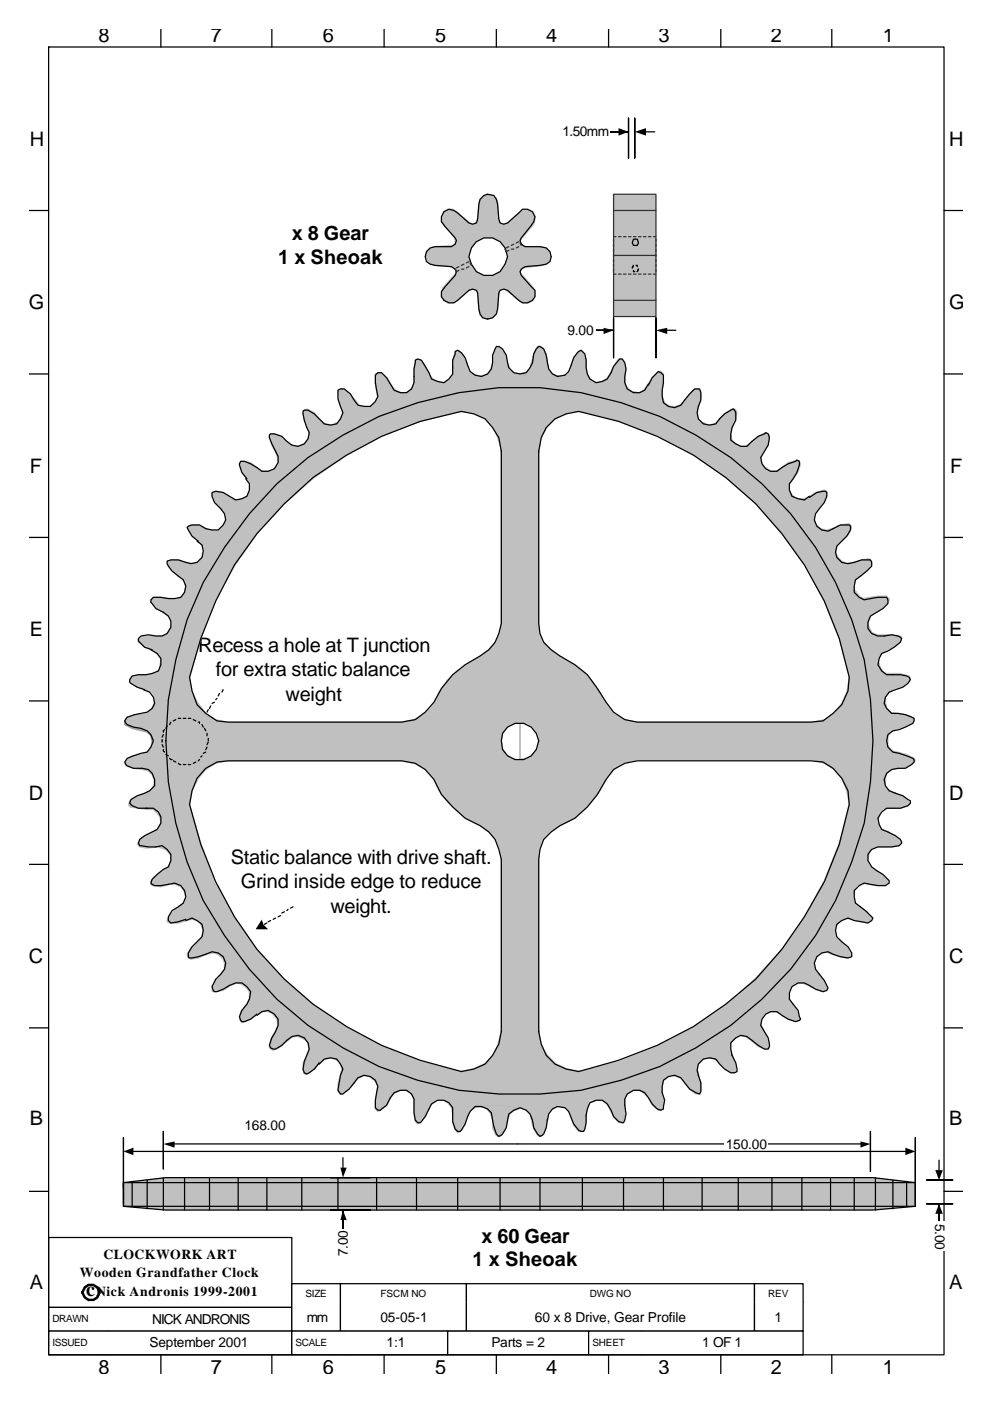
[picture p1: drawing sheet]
<svg xmlns="http://www.w3.org/2000/svg" width="210mm" height="297mm" viewBox="0 0 210 297" stroke-linecap="round" stroke-linejoin="round" font-family="sans-serif">
<g fill="#c0c0c0" stroke="#c0c0c0" stroke-width=".26">
<path d="M94.2 44.9l.8-.5h1l4 3.1h.8l2.7 6.9-6.9-2.6v-.8l-.3-.8-2.6-3.2v-1.1z" fill-rule="evenodd"/>
<path d="M90.5 53.4l.8-.8 .8-.3 3.9-.3 .6-.2 .2-.6 6.7 3.2-6.7 2.9-.5-.5-.8-.3-3.2-.2-1-.3-.5-.5-.3-1.1z" fill-rule="evenodd"/>
<path d="M96.6 57.1l6.9-2.7-2.7 6.9h-.8l-.5 .3-2.4 2.1a2.08 2.08 0 0 1-2.8 .1 2.08 2.08 0 0 1-.4-2.8l2.7-2.9 .2-.5z" fill-rule="evenodd"/>
<path d="M103.5 54.4l3.1 6.9-.5 .3-.3 .8-.2 3.1a1.99 1.99 0 0 1-1.9 2.1 1.99 1.99 0 0 1-2.1-1.8l-.3-4-.2-.5h-.6z" fill-rule="evenodd"/>
<path d="M103.5 54.4l7.1 2.7-.3 .8 2.7 2.9a2.08 2.08 0 0 1 .1 2.8 2.08 2.08 0 0 1-2.8 .3l-3.1-2.6-.6-.3-.2 .3z" fill-rule="evenodd"/>
<path d="M103.5 54.4l6.8-3.2 .6 .8 .8 .3h3.1l1.1 .3 .5 .8 .3 1v.8l-.8 .8-.8 .3-4.5 .5-.3 .5z" fill-rule="evenodd"/>
<path d="M106.4 47.5l1.3-.2 2.4-2.1a2.03 2.03 0 0 1 2.2-.4 2.03 2.03 0 0 1 1.2 1.9l-.3 .8-2.6 3.2-.3 .5 .3 .6-7.1 2.6z" fill-rule="evenodd"/>
<path d="M101.9 42.2a1.98 1.98 0 0 1 2-1 1.98 1.98 0 0 1 1.7 1.6l.2 3.9 .3 .6 .5 .2-3.1 6.9-3-6.9 .8-1 .3-3.5z" fill-rule="evenodd"/>
</g>
<path d="M101.1 51.2a4.1 4.1 0 0 1 4.3-.5 4.1 4.1 0 0 1 2.3 3.7l-.5 1.6a3.8 3.8 0 0 1-3.6 2.5 3.8 3.8 0 0 1-3.6-2.5l-.5-1.6 .5-1.8z" fill-rule="evenodd" fill="#fff" stroke="#000" stroke-width=".26"/>
<path d="M94.2 44.9l1-.5 1.1 .2 3.2 2.7 .8 .2 .8-.2 .2-.8 .3-3.2 .3-1.1 .8-.7 .8-.3 1.3 .3 .5 .7 .3 1.1 .2 3.2 .3 .8 .8 .2 .8-.2 3.2-2.9h1l1.1 .5 .5 1-.3 1.1-2.6 3.4-.3 .6 .3 .8 .8 .5h3.2l1.3 .3 .8 .8 .2 1-.2 1.1-.8 .5-1.3 .3-3.2 .2-.8 .6-.3 .5 .3 .8 2.9 3.2v1.3a2.14 2.14 0 0 1-3.4 .8l-2.4-2.1-.8-.3-.8 .3-.3 .5-.2 3.4a1.99 1.99 0 0 1-2 2.1 1.99 1.99 0 0 1-2-2.1l-.3-3.4-.2-.5-.8-.3-.8 .3-2.4 2.1a2.05 2.05 0 0 1-2.4 .3 2.05 2.05 0 0 1-1-2.2l2.9-3.4 .2-.8-.2-.5-.8-.6-3.5-.2-1-.3-.8-.5a2.12 2.12 0 0 1 1.8-3.2h3.5l.8-.5 .2-.8-.2-.6-2.9-3.4v-1.1z" fill="none" stroke="#000" stroke-width=".26"/>
<g fill="none" stroke="#333" stroke-width=".26">
<path d="M96.6 57.1l.2 .5 .6-.3M97.4 56.5l-.6 .3M97.9 57.1h.5M98.4 56l-.5 .3M99.5 56.5l-.5 .3M99.5 55.5l-.5 .2M99.7 55.7l.3 .6M107.2 52.8l.2 .6 .5-.3M107.9 52.3l-.5 .3M108.5 52.8h.5M109 51.8l-.5 .2M110.1 52.3l-.6 .3"/>
<path d="M110.1 51.2l-.6 .3M110.3 51.5l.3 .5"/>
</g>
<path d="M10.3 262.4h51.6v14.8h-51.6z" fill-rule="evenodd" fill="#fff" stroke="#000" stroke-width=".26"/>
<path d="M61.9 272.2h10.3v3.9h-10.3z" fill-rule="evenodd" fill="#fff"/>
<path d="M61.9 276.1v-3.9h10.3v3.9" fill="none" stroke="#000" stroke-width=".26"/>
<path d="M72.2 272.2h26.8v3.9h-26.8z" fill-rule="evenodd" fill="#fff"/>
<path d="M72.2 276.1v-3.9h26.8v3.9" fill="none" stroke="#000" stroke-width=".26"/>
<path d="M99 272.2h61.1v3.9h-61.1z" fill-rule="evenodd" fill="#fff"/>
<path d="M99 276.1v-3.9h61.1v3.9" fill="none" stroke="#000" stroke-width=".26"/>
<path d="M160.1 272.2h10.3v3.9h-10.3z" fill-rule="evenodd" fill="#fff"/>
<path d="M160.1 276.1v-3.9h10.3v3.9" fill="none" stroke="#000" stroke-width=".26"/>
<path d="M10.3 277.2h13.5v5h-13.5z" fill-rule="evenodd" fill="#fff"/>
<path d="M23.8 277.2h-13.5v5h13.5" fill="none" stroke="#000" stroke-width=".26"/>
<path d="M23.8 277.2h38.1v5h-38.1z" fill-rule="evenodd" fill="#fff"/>
<path d="M23.8 277.2h38.1v5h-38.1" fill="none" stroke="#000" stroke-width=".26"/>
<path d="M61.9 276.1h10.3v6.1h-10.3z" fill-rule="evenodd" fill="#fff"/>
<path d="M61.9 276.1v6.1h10.3v-6.1" fill="none" stroke="#000" stroke-width=".26"/>
<path d="M72.2 276.1h26.8v6.1h-26.8z" fill-rule="evenodd" fill="#fff"/>
<path d="M72.2 276.1v6.1h26.8v-6.1" fill="none" stroke="#000" stroke-width=".26"/>
<path d="M99 276.1h61.1v6.1h-61.1z" fill-rule="evenodd" fill="#fff"/>
<path d="M99 276.1v6.1h61.1v-6.1" fill="none" stroke="#000" stroke-width=".26"/>
<path d="M160.1 276.1h10.3v6.1h-10.3z" fill-rule="evenodd" fill="#fff"/>
<path d="M160.1 276.1v6.1h10.3v-6.1" fill="none" stroke="#000" stroke-width=".26"/>
<path d="M10.3 282.2h12.5v5h-12.5z" fill-rule="evenodd" fill="#fff"/>
<path d="M22.8 282.2h-12.5v5h12.5" fill="none" stroke="#000" stroke-width=".26"/>
<path d="M22.8 282.2h39.1v5h-39.1z" fill-rule="evenodd" fill="#fff"/>
<path d="M22.8 282.2h39.1v5h-39.1" fill="none" stroke="#000" stroke-width=".26"/>
<path d="M61.9 282.2h11.4v5h-11.4z" fill-rule="evenodd" fill="#fff"/>
<path d="M73.3 282.2h-11.4v5h11.4" fill="none" stroke="#000" stroke-width=".26"/>
<path d="M73.3 282.2h21.7v5h-21.7z" fill-rule="evenodd" fill="#fff"/>
<path d="M73.3 282.2h21.7v5h-21.7" fill="none" stroke="#000" stroke-width=".26"/>
<path d="M95 282.2h29.9v5h-29.9z" fill-rule="evenodd" fill="#fff" stroke="#000" stroke-width=".26"/>
<path d="M124.9 282.2h11.4v5h-11.4z" fill-rule="evenodd" fill="#fff"/>
<path d="M136.3 282.2h-11.4v5h11.4" fill="none" stroke="#000" stroke-width=".26"/>
<path d="M136.3 282.2h34.1v5h-34.1z" fill-rule="evenodd" fill="#fff"/>
<path d="M136.3 282.2h34.1v5h-34.1" fill="none" stroke="#000" stroke-width=".26"/>
<path d="M200.3 252.6h4z" fill="#fff"/>
<g fill="none" stroke="#000" stroke-width=".26">
<path d="M10.3 10h190v277.2h-190zM34.1 6.2v3.8M57.7 6.2v3.8M81.5 6.2v3.8M105.3 6.2v3.8M129.1 6.2v3.8M152.9 6.2v3.8M176.5 6.2v3.8M6.3 44.6h4M200.3 44.6h4M6.3 79.3h4M200.3 79.3h4"/>
<path d="M6.3 113.9h4M200.3 113.9h4M6.3 148.6h4M200.3 148.6h4M6.3 183.3h4M200.3 183.3h4M6.3 217.9h4M200.3 217.9h4M6.3 252.6h4M200.3 252.6h4M34.1 287.2v4.1M57.7 287.2v4.1"/>
<path d="M81.5 287.2v4.1M105.3 287.2v4.1M129.1 287.2v4.1M152.9 287.2v4.1M176.5 287.2v4.1"/>
</g>
<path d="M130.2 41.2h9v25.9h-9z" fill-rule="evenodd" fill="#c0c0c0" stroke="#333" stroke-width=".26"/>
<g fill="none" stroke="#333" stroke-width=".26">
<path d="M130.2 44.6h9M130.2 54.2h9M130.2 58.1h.5M130.2 50.2h.5M130.2 50.7v.5M130.2 51.8v.5M130.2 52.8v.6M130.2 53.9v.5M130.2 54.9v.6M130.2 56v.5M130.2 57.1v.5M131.2 58.1h.6"/>
<path d="M131.2 50.2h.6M132.3 58.1h.5M132.3 50.2h.5M133.3 58.1h.6M133.3 50.2h.6M134.4 58.1h.5M134.4 50.2h.5M135.5 58.1h.5M135.5 50.2h.5M136.5 58.1h.6M136.5 50.2h.6M137.6 58.1h.5"/>
<path d="M137.6 50.2h.5M138.6 58.1h.6M138.6 50.2h.6M139.2 50.7v.5M139.2 51.8v.5M139.2 52.8v.6M139.2 53.9v.5M139.2 54.9v.6M139.2 56v.5M139.2 57.1v.5M130.2 63.7h9"/>
</g>
<path d="M134.4 50.7h.8l.3 .8-.3 .5h-.8l-.3-.5z" fill-rule="evenodd" fill="#c0c0c0" stroke="#000" stroke-width=".26"/>
<path d="M134.4 56.3l-.3 .5M134.4 57.3v.3h.3M134.9 56.3h.3v.2M135.5 57.1l-.3 .5" fill="none" stroke="#000" stroke-width=".26"/>
<path d="M133.3 25v8.5zM134.7 25v8.5zM124.1 28h9.2z" fill-rule="evenodd" fill="#fff"/>
<path d="M129.1 28h2.1M133.3 25v8.5v-8.5M133.3 28h-9.2h9.2M134.7 25v8.5v-8.5M136.8 28h2.1" fill="none" stroke="#000" stroke-width=".26"/>
<path d="M131.2 27.2l2.1 .8-2.1 .8zM134.7 28l2.4-.8v1.6z" fill="#000"/>
<g fill="#fff">
<path d="M118.8 25.8h10.6v4h-10.6z" fill-rule="evenodd"/>
<path d="M130.2 67.4v8.4zM139.2 67.4v8.4zM123.3 70h6.9z" fill-rule="evenodd"/>
</g>
<path d="M125.9 70h2.4M130.2 67.4v8.4v-8.4M130.2 70h-6.9h6.9M139.2 67.4v8.4v-8.4M141.3 70h2.1" fill="none" stroke="#000" stroke-width=".26"/>
<path d="M128.1 69.5l2.1 .5-2.1 .8zM139.2 70l2.4-.5v1.3z" fill="#000"/>
<path d="M120.1 67.9h6.4v4.2h-6.4z" fill-rule="evenodd" fill="#fff"/>
<g fill="none" stroke="#000" stroke-width=".26">
<path d="M40.2 155.5v.3M41 154.7l-.3 .5M41.5 153.9l-.2 .5M42.3 153.1l-.5 .3M42.9 152.3l-.3 .3M43.4 151.3l-.3 .5M44.2 150.5l-.3 .5M44.7 149.7l-.3 .5M45.5 148.9l-.5 .2M46 148.1l-.2 .2M46.6 147l-.3 .5M47.4 146.2l-.3 .6"/>
<path d="M56.6 195.7l-.5 .3M57.4 195.2l-.5 .2M58.5 194.6l-.6 .3M59.5 194.1l-.5 .3M60.3 193.3l-.5 .3M61.1 192.8l-.2 .3M62.2 192.3l-.6 .2"/>
</g>
<g fill="#000">
<path d="M39.7 154.7l.5 .8 1.3 .5-2.3 1.1z" fill-rule="evenodd"/>
<path d="M55.6 194.9l.2 1.1 1.1 1h-2.7z" fill-rule="evenodd"/>
</g>
<path d="M34.7 239.9v7.9zM184.7 239.9v8.5z" fill-rule="evenodd" fill="#fff"/>
<path d="M34.7 239.9v7.9v-7.9M184.7 239.9v8.5v-8.5M36.8 242.5h146" fill="none" stroke="#000" stroke-width=".26"/>
<path d="M34.7 242.5l2.3-.5v1.3zM182.6 242l2.1 .5-2.1 .8z" fill="#000"/>
<g fill="#fff">
<path d="M153.7 240.7h9.3v4h-9.3z" fill-rule="evenodd"/>
<path d="M26.2 241.2v10.6zM194.2 241.2v10.6z" fill-rule="evenodd"/>
</g>
<path d="M26.2 241.2v10.6v-10.6M28.3 244.1h164.1M194.2 241.2v10.6v-10.6" fill="none" stroke="#000" stroke-width=".26"/>
<path d="M26.2 244.1l2.1-.8v1.6zM192.1 243.3l2.1 .8-2.1 .8z" fill="#000"/>
<path d="M51.6 236.7h9.3v4h-9.3z" fill-rule="evenodd" fill="#fff"/>
<g fill="#c0c0c0" stroke="#c0c0c0" stroke-width=".26">
<path d="M110.3 157.1v3.9l13 11.2-2.4 1.8-2.6 1.3-1.9 1.4-1.3 1.5-.8 1.9v38.6a8.9 8.9 0 0 0 9 8.5 76.1 76.1 0 0 0 30.7-14l6.3-5.9a70.7 70.7 0 0 0 19.9-36.7l-.5-2.9a8.5 8.5 0 0 0-7.5-6.7h-37l-2.6 .6-2.2 1.3-1.5 1.8-1.6 3-1.9 2.3-2.1 2.2-13-11.2a4.1 4.1 0 0 0 4-3.9h74.1l-.5 8.7-1.6 8.5-2.4 8.4a83 83 0 0 1-18.5 29.4l-6.7 5.6-6.8 5.3-7.7 4.2-8.2 3.2-8.5 2.3-8.4 1.6-8.8 .6z" fill-rule="evenodd"/>
<path d="M32.3 157.1h74.1l.2 1.6 .8 1.3 1.3 .8 1.6 .5-12.9 10.9-2.4-2.2-1.9-2.3a8.3 8.3 0 0 0-7.9-6.4h-37a8.6 8.6 0 0 0-7.5 6.4l-.5 2.9 2.4 8.2 2.9 7.9a73 73 0 0 0 51.9 40.5l2.9-.5 2.4-1.1 1.8-1.6 1.1-2.4 .8-2.9v-36.5a7.9 7.9 0 0 0-4-6.9l-2.7-1.3-2.3-1.8 12.9-11.2v-3.9v77.8a77.9 77.9 0 0 1-66.1-36.6l-4.2-7.4-3.2-8.2-2.7-8.2-1.3-8.7z" fill-rule="evenodd"/>
<path d="M55 102.3a83 83 0 0 1 29.4-18.5l8.5-2.4 8.7-1.6 8.7-.5v77.8v-4l-12.9-10.8 2.3-1.9 2.7-1.6a7.9 7.9 0 0 0 4-6.6v-36.8l-.8-2.6a7.5 7.5 0 0 0-8.2-5.6l-8.2 2.1-8 3a75.2 75.2 0 0 0-35.7 35.1l-2.9 8-2.4 8.2 .5 3.2 1.4 2.3 1.6 2.2 2.1 1.3 2.4 .5h37a8.3 8.3 0 0 0 7.9-6.3l1.9-2.7 2.4-2.1 12.9 11.1a4.1 4.1 0 0 0-3.9 4h-74.1l.5-8.8 1.3-8.4 2.7-8.5 3.2-7.9 4.2-7.7 5-6.9z" fill-rule="evenodd"/>
<path d="M110.3 79.3a78.8 78.8 0 0 1 65.9 36.5l4.2 7.7 3.5 7.9 2.4 8.5 1.6 8.4 .5 8.8h-74.1a4.1 4.1 0 0 0-4-4l13-11.1 2.1 2.1 1.9 2.7 1.6 2.9 1.5 1.8 2.2 1.1 2.6 .5h37l2.7-.5 2.1-1.3 1.6-2.2 1.1-2.3 .5-3.2a69.3 69.3 0 0 0-14.3-30.4 70.5 70.5 0 0 0-42.6-26 8 8 0 0 0-8.5 5.6l-.5 2.6v38.7l.8 1.8 1.3 1.6 6.9 4.5-13 11.1v4z" fill-rule="evenodd"/>
<path d="M78.3 228.2l2.7 .8 5.3 2.2h-1.4l-1 .5-.8 .8-1.1 1.8-1.8 1.4-.6-.6v-1.6l.6-3.4-.8-1.1z" fill-rule="evenodd"/>
<path d="M86 231.2l6.9 1.5 1 .6h-1.3l-.8 .5-.8 1.1-.8 1.8-1 1.3-.6 .3-.5-.5-.3-1.6v-3.2l-.8-1.3z" fill-rule="evenodd"/>
<path d="M93.9 233.3l5.1 .5 3.1 .8-1.3 .3-1.1 .5-.5 1-.5 1.9-1.1 1.6-.5 .3-.5-.6-.6-1.6v-1.8l-.2-1.3-.8-1.1z" fill-rule="evenodd"/>
</g>
<path d="M101.9 234.6h5l3.2 .5-1.1 .3-.8 .5-1 3.2-.8 1.6-.6 .2-.5-.2-.8-1.6v-1.9l-.5-1.3-.8-1z" fill-rule="evenodd" fill="#c0c0c0" stroke="#969696" stroke-width=".26"/>
<g fill="#c0c0c0" stroke="#c0c0c0" stroke-width=".26">
<path d="M52.1 209.2l2.1 1.8 4 4-1.3-.5h-1.1l-2.6 1.6-1.9 .8-.5-.8 .3-1.6 1.3-1.6 .5-1.3v-1.3z" fill-rule="evenodd"/>
<path d="M57.9 215a42.4 42.4 0 0 1 6.7 5.3l-1.4-.5h-1l-2.7 2.1-1.6 .8-.5-.3-.3-.5 .3-1.6 1.6-2.9-.3-1.3z" fill-rule="evenodd"/>
<path d="M64.3 220l2.4 1.4 4.5 3.1-1.1-.2-1 .2-1.1 .8-1.3 1.4-1.6 1h-.5l-.3-.8v-1.6l1.3-2.9-.2-1.3z" fill-rule="evenodd"/>
<path d="M71.2 224.5l6.1 3 1.3 .7-1.3-.2-1.1 .5-2.1 2.4-1.3 1.1h-.6l-.5-.6v-1.6l.8-3.1-.3-1.4z" fill-rule="evenodd"/>
<path d="M36.2 181.2l3 7.9-.8-1.1-1.1-.5h-1.3l-1.9 .5-1.8-.2-.3-.3v-.8l1.1-1.1 2.6-1.8 .5-1.3z" fill-rule="evenodd"/>
<path d="M39.2 188.8l1 2.4 1.3 2.1 1.4 2.9-1.1-1-1.1-.3-2.9 .8h-1.8l-.5-.3v-.5l1-1.3 1.3-1.3 1.1-.8 .5-1.4z" fill-rule="evenodd"/>
<path d="M42.6 196l4 5.8 .5 1.3-.8-.8-1.1-.2-1.3 .2-1.8 .8-1.6 .3-.5-.3-.3-.8 .8-1.3 1.6-1.3 .8-1.1 .2-1.3z" fill-rule="evenodd"/>
<path d="M47.1 202.8a41 41 0 0 1 5.3 6.7l-1.1-.8-1-.3-1.4 .5-1.5 1.1-2.4 .3v-.8l.5-1.4 2.1-2.6v-1.3z" fill-rule="evenodd"/>
</g>
<path d="M26.7 152.3l1.3-.5 3.5-.5 .8-1.1 .5-1.1-.3 6.9-.2 1.3-.3-1.3-.8-.8-3.2-.8-1.5-.8z" fill-rule="evenodd" fill="#c0c0c0" stroke="#969696" stroke-width=".26"/>
<g fill="#c0c0c0" stroke="#c0c0c0" stroke-width=".26">
<path d="M26.7 161.3l1.3-1.1 1.9-.2 1.3-.5 .8-1.1 .3-1.3 .5 5v3.4l-.5-1.3-.8-.8-3.2-.5-1.6-.5-.2-.6z" fill-rule="evenodd"/>
<path d="M27.5 169.8l1.3-.8 3.2-1.3 .5-1.1 .3-1.3 1.3 8.2-1.6-1.9h-1.3l-3.7-.5-.2-.5z" fill-rule="evenodd"/>
<path d="M34.1 173.2l.8 2.7 1.3 5.5a4.1 4.1 0 0 0-5-1.6l-1.6-.2-.5-.6 .3-.5 1-1.1 1.9-.7 1-.8 .8-1.4z" fill-rule="evenodd"/>
<path d="M32 127.2l.5-.6h1.6l3.2 .6 1.3-.8 .8-1.1-.8 2.7-1 2.1-.6 1.8-.8 1.4 .3-1.4-.5-1-2.7-1.9-1.3-1.3z" fill-rule="evenodd"/>
<path d="M29.4 135.6l.5-.5 1.6-.3h3.2l1-.7 .8-1.1-.5 2.6-.8 2.2-.5 2.1-.6 1v-1l-.5-1.1-1.1-.8-1.5-.8-1.6-1z" fill-rule="evenodd"/>
<path d="M28 143.6l1.4-.5h2.1l1.3-.3 1.1-.8 .5-1.1-.3 2.7-1 5.5-.3-1.3-.5-1-3.2-1.1-1.3-1.1-.3-.5z" fill-rule="evenodd"/>
<path d="M27 152.3l1.6-.8h1.8l1.3-.5 1.1-.8 .3-1.3v5l-.6 3.2-.2-1.1-.8-.8-1.1-.5-1.8-.5-1.6-.8-.3-.6z" fill-rule="evenodd"/>
<path d="M50.8 98.3l.8-.5 1.6 .3 1.6 1.3 1 .5h1.6l1.1-.8-3.5 3.7-2.6 2.4 .8-1.3v-1.1l-.5-1-1.4-1.6z" fill-rule="evenodd"/>
<path d="M45.2 104.4l.6-.2 1.6 .2 1.5 1.1 1.4 .5 1.3-.3 1.1-.7-3.2 3.9-1.1 1.6-1 1.1 .5-1.4v-1l-2.1-2.7-.8-1.5z" fill-rule="evenodd"/>
<path d="M40 111.6l.5-.3h1.6l3.1 1.3 1.4-.2 1-1.1-1.3 2.4-2.4 3.4-1 1.1 .5-1.1-.3-1-.8-1.1-1.3-1.3-1-1.6z" fill-rule="evenodd"/>
<path d="M35.7 119.2l.5-.5h1.6l3.2 .8 1.3-.3 .8-1a33.2 33.2 0 0 1-3.9 7.4l.2-1.3-.2-1.1-2.4-2.1-1.1-1.3z" fill-rule="evenodd"/>
<path d="M79.6 79.3l.6-.3h.5l1.3 1.1 1.9 2.6 1.3 .6h1.1l-2.4 .7-2.1 1.1-3.2 1.1 1-.8 .6-1.1-.6-3.2z" fill-rule="evenodd"/>
<path d="M71.7 83l.5-.5h.6l2.6 2.3 .8 1.1 1.3 .5 1.3-.2-2.3 1-2.2 1.3-2.9 1.4 .8-1.1 .6-1-.8-3z" fill-rule="evenodd"/>
<path d="M64.6 87l.5-.3 1.6 .8 1.3 1.6 1.1 .8 1.3 .2 1-.5a30.9 30.9 0 0 1-6.8 4.5l.8-.8 .2-1-.2-1.4-.8-1.8-.3-1.6z" fill-rule="evenodd"/>
<path d="M57.4 92h.8l1.3 .5 2.7 2.1h1.3l1.3-.5a41 41 0 0 1-6.6 5.3l.8-1.1v-1l-1.3-2.9-.6-1.9z" fill-rule="evenodd"/>
</g>
<path d="M114 73.5h.6l.5 .2 .8 1.4 .5 3.4 .8 .8 1.3 .5-6.8-.2-1.4-.3 1.1-.3 1-.8 .8-3.1z" fill-rule="evenodd" fill="#c0c0c0" stroke="#969696" stroke-width=".26"/>
<g fill="#c0c0c0" stroke="#c0c0c0" stroke-width=".26">
<path d="M105.3 73.7l.5-.2 .6 .2 .8 1.4 1 3.1 .8 .8 1.3 .3-5 .5h-3.2l1.4-.5 .5-.8 .5-1.3 .3-1.9z" fill-rule="evenodd"/>
<path d="M96.6 74.5l.5-.2 .5 .2 1.1 1.3 1 3.2 1.4 .6 1.3 .2-8.2 1.3 1-.5 .8-1v-3.2z" fill-rule="evenodd"/>
<path d="M88.4 76.1l.8 .3 1 1 .8 1.9 .8 1 1.1 .8h1.3l-2.4 .8-5.5 1.4 1-.8 .5-1.1v-3.2l.3-1.6z" fill-rule="evenodd"/>
<path d="M134.4 83l1.1 .3 1-.6 1.9-2.6 1.3-1.3h.5l.6 .5-.3 4.7 .5 1.4 1.1 .8-2.4-.8-2.4-1.1-1.8-.5z" fill-rule="evenodd"/>
<path d="M131.2 76.1h.6l.5 .5 .5 1.6-.2 1.9v1.3l.7 1.1 1.1 .8-2.6-.6-2.2-.8-3.1-.8 1.3-.2 .8-.6 .8-1 .8-1.6z" fill-rule="evenodd"/>
<path d="M122.8 74.5l.5-.2 .5 .5 .6 1.3v2.1l.2 1.4 .8 1 1.1 .5-2.4-.2-5.8-1.1 1.3-.2 1-.6 1.1-3.2z" fill-rule="evenodd"/>
<path d="M114 73.7l.6-.2 .5 .2 .8 1.6 .5 3.2 .8 1.1 1.3 .2h-5l-3.2-.5 1.1-.3 1-.8 .8-2.9z" fill-rule="evenodd"/>
<path d="M162.5 99.1l1 .8h1.1l1-.5 1.6-1.3 1.9-.6 .5 .3 .3 .5-.6 1.6-1.8 2.7v1.6l.8 1a28.6 28.6 0 0 1-5.8-6.1z" fill-rule="evenodd"/>
<path d="M156.1 94.1l1.1 .5h1l2.7-2.1 1.6-.8 .5 .3 .2 .5-.2 1.6-1.1 1.6-.5 1.3 .3 1.3 .8 1.1-5.6-4.2z" fill-rule="evenodd"/>
<path d="M149.2 89.6l1.1 .5 1.3-.2 2.1-2.1 1.6-1.1h.5l.6 .5-.3 1.6-.8 1.9-.3 1.3 .3 1.3 .8 1.1-5.8-3.7z" fill-rule="evenodd"/>
<path d="M141.8 86.2h1.3l1.1-.3 2.1-2.4 1.3-1h.6l.5 .5v1.6l-.8 3.2 .3 1.3 1 .8-4.5-2.1-1.6-1.1z" fill-rule="evenodd"/>
<path d="M181.5 125.3l.8 1.1 .8 .5 3.2-.5h1.8l.5 .5v.5l-1.3 1.4-2.6 1.8-.6 1.3 .3 1.4-2.6-6.7z" fill-rule="evenodd"/>
<path d="M177.8 118.2l.8 .8 1.1 .5 4.7-1.1 .5 .6v.5l-.8 1.3-2.6 2.1-.5 1.4 .5 1.3-3.4-6.4z" fill-rule="evenodd"/>
<path d="M173.3 111.3l.8 .8 1.3 .3 1.1-.3 1.8-.8 1.9-.3 .2 .3 .3 .5-.8 1.6-1.6 1.3-.8 1.1-.2 1.3 .5 1.1a30.9 30.9 0 0 1-4.5-6.9z" fill-rule="evenodd"/>
<path d="M168 105l1.1 .7h1.3l1-.2 1.6-1.1 1.9-.5 .5 .3v.8l-.5 1.3-2.1 2.6v1.3l.5 1.4-1.9-2.2z" fill-rule="evenodd"/>
<path d="M188.1 157.1l.3 1 .8 1.1 3.2 .8 1.5 .8 .3 .5-.5 .5-1.3 .8-3.2 .6-1.1 .8-.5 1.3 .3-2.7v-4.2z" fill-rule="evenodd"/>
<path d="M187.9 148.9l.2 1.3 .8 .8 3.2 .5 1.6 .5 .2 .6-.2 .5-1.3 .8-3.2 1.1-.8 1-.3 1.1-.5-5.1v-1.8z" fill-rule="evenodd"/>
<path d="M186.5 140.9l.6 1.1 .8 .8h3.1l1.9 .5 .2 .5-.2 .6-1.3 1a4.1 4.1 0 0 0-4 3.7l-.5-2.6-.6-4.2z" fill-rule="evenodd"/>
<path d="M184.4 133l.5 1.1 1.1 .5h3.2l1.8 .2 .3 .3-.3 .8-1 1.1-1.9 .8-1 .8-.8 1 .2 1.3-2.1-6.6z" fill-rule="evenodd"/>
<path d="M184.1 181.2l-.2 1.3 .5 1 2.7 1.9 1.3 1.3v.5l-.5 .3-1.6 .3-3.2-.6-1.3 .6-.8 1z" fill-rule="evenodd"/>
<path d="M186.3 173.2v1.3l.5 1.1 2.9 1.6 1.3 1v.6l-.2 .5-1.6 .3h-3.5l-1 .5-.8 1.3 1.8-6.9z" fill-rule="evenodd"/>
<path d="M187.6 165.3v1.3l.8 .8 2.9 1.3 1.3 1.1 .3 .5-.3 .5-1.6 .6h-3.4l-1.1 .8-.5 1.3 .5-2.7 .6-4.2z" fill-rule="evenodd"/>
<path d="M161.9 215l3.7-3.4 1.4-1.6 1-.8-.8 1.1v1.3l1.9 2.6 .5 1.6v.5l-.8 .3-1.6-.5-2.6-1.6h-1.4z" fill-rule="evenodd"/>
<path d="M173 202.8l-.5 1.4 .3 1 .5 1.1 1.3 1.3 .8 2.1-.8 .6-1.6-.6-2.9-1.3h-1.3l-1.1 .8z" fill-rule="evenodd"/>
<path d="M177.5 196l-.5 1.3 .3 1 .8 1.1 1.6 1.3 .7 1.6v.5l-.5 .3-1.6-.3-3.1-1-1.4 .3-.8 1a53.5 53.5 0 0 1 4.5-7.1z" fill-rule="evenodd"/>
<path d="M181.2 188.8l-.2 1.3 .2 1.1 .8 .8 1.6 1.1 1.3 1.5-.2 .6-.3 .2h-1.8l-3.2-.8-1.1 .6-1 1a33.2 33.2 0 0 1 3.9-7.4z" fill-rule="evenodd"/>
<path d="M134.1 231.2l2.4-1.1 5.3-1.9-1 .8-.3 1.1 .3 5-.6 .3h-.5l-1.3-1.1a3.9 3.9 0 0 0-4.3-3.1z" fill-rule="evenodd"/>
<path d="M141.6 228.2a46.3 46.3 0 0 1 7.6-3.7l-1 .8-.3 1.1 .8 3.2v1.8l-.3 .6h-.8l-1.3-1.1-1-1.6-1.1-.8-1.3-.5z" fill-rule="evenodd"/>
<path d="M149 224.5l6.8-4.5-.8 1.1-.2 1.1 1 2.9 .3 1.8-.3 .6h-.5l-1.3-.8-1.3-1.4-1.1-.8-1.3-.2z" fill-rule="evenodd"/>
<path d="M155.8 220l3.7-3.1 2.7-1.9-.8 1.1v1l1.3 2.9 .5 1.6-.2 .6-.5 .2-1.6-.5-2.7-2.1-1.3-.3z" fill-rule="evenodd"/>
<path d="M101.9 234.6h5l3.2 .5-1.1 .3-.8 .8-.5 1-.5 1.9-.8 1.6-.6 .2-.5-.2-.8-1.6v-1.9l-.5-1.3-.8-1z" fill-rule="evenodd"/>
<path d="M110.1 234.9l8.2-.3-1.1 .5-.8 .8-.5 3.2-.8 1.6-.5 .2-.6-.2-.8-1.3-.8-3.2-1-1.1z" fill-rule="evenodd"/>
<path d="M118.3 234.6l4.7-1.1h2.1l1.4-.2-1.4 .5-.5 1.1-.2 1v2.1l-.6 1.6-.5 .3h-.5l-1.1-1.3-1.1-3.2-1-.8z" fill-rule="evenodd"/>
<path d="M126.2 233.3l2.4-.8 5.5-1.3-1 .8-.5 .7v3.2l-.3 1.9-.3 .2h-.8l-1-1.3-1.6-2.9-1.1-.5z" fill-rule="evenodd"/>
</g>
<g fill="none" stroke="#000" stroke-width=".26">
<path d="M117.7 88.8l2.4-1 2.7-.6a72 72 0 0 1 55.3 48.2l2.1 8.2-.3 2.9-1.3 2.9-1.9 1.9-2.1 1.5-2.6 .3h-36.8l-2.6-.5-2.4-1.6-5.6-7.9-2.6-2.2-3.2-1.8-1.9-1.3-1.5-1.6-.8-1.9-.3-2.1v-36.5l.5-2.9 1.1-2.1zM137.6 81.4a2.62 2.62 0 0 1-4.5 1.1l-.5-1.4v-1.3l.2-1.6-.2-1.3-.6-.8h-.5l-1.3 1.6-.6 1.3-.7 1.3-1.1 .6-1.3 .2-1.4-.8-.5-1-.5-4.2-.8-.8a3.8 3.8 0 0 0-2.1 3.1l-.6 1.4-.7 .8-1.6 .2-1.1-.5-.8-1.1-.5-2.9-.5-1.3-.8-.5h-.3l-.5 .5-.6 1.1-.2 1.8-.6 1.1-.7 1a2.65 2.65 0 0 1-4-2.1l-.3-1.6-.8-1.3-.8-.5h-.5l-.8 1.8v1.6a2.66 2.66 0 0 1-2.4 2.9 2.66 2.66 0 0 1-2.9-2.4l-.5-1.6-.8-1-.8-.5-.5 .2v.6l-.6 1.3v2.9l-.8 1-1 .8-1.3-.2-1.4-.6-.5-1.3-1.6-2.6-.8-.3-.5 .3a16.9 16.9 0 0 0-.3 4.7l-.5 1.4-1 .8h-1.4l-1.3-.6-1.6-2.6-1-1.1h-.8l-.6 .6v1.5l.6 2.9-.6 1.1-1 1.1h-1.3l-1.4-.3-1.6-2.4-1.3-1h-.8l-.5 .2v1.9l1.1 2.9-.6 1.3-.8 1.1-1.3 .2-1.3-.2-2.1-2.1-1.3-.8h-.8l-.3 .2a9.9 9.9 0 0 0 1.3 4.5 2.66 2.66 0 0 1-1.7 2.7 2.66 2.66 0 0 1-3-.8l-1.1-1.1-1.6-.5h-.8l-.3 .3v.5l.6 1.3 1.3 2.6v1.4a2.68 2.68 0 0 1-4.5 1l-1.3-.8-1.3-.5h-.8l-.3 .8 .5 1.6 1.1 1.3M137.6 81.7l.8-1.6 1.3-1.3 1.1 .8v1.5l-.3 1.6v1.3l.3 1.4a2.59 2.59 0 0 0 4.5-.6l2.1-2.3h1l.3 .8v1.5l-.5 1.4a2.72 2.72 0 0 0 .4 3.2 2.72 2.72 0 0 0 3.3 .5 7.5 7.5 0 0 1 3.7-3.2l.5 .8v1.6l-.8 1.6-.3 1.3v1.3l1.1 .8 1.1 .5h1.3l2.4-2.1 1.3-.5 .3-.3 .5 .3 .2 .8-.2 1.6-1.6 2.6a2.8 2.8 0 0 0 3.4 2.9l2.4-1.6 1.6-.5 .3-.3 .5 .3a7.2 7.2 0 0 1-2.1 4.8v1.3l.5 1.3 1.3 .5 1.4 .3 1-.8M41.8 114.7l1.1 .8a2.64 2.64 0 0 1-.4 3.2 2.64 2.64 0 0 1-3.1 .5l-1.6-.5h-1.6l-.7 .3v.5l.2 .5 .8 1.1 1.3 1a2.59 2.59 0 0 1 .6 4.5l-1.4 .3-4.5-.3-.5 .6v.5l1.1 1.3 1.6 .8a2.64 2.64 0 0 1 1.5 3.3 2.64 2.64 0 0 1-3.1 1.7l-1.6-.2-1.6 .2-.5 .6v.5l1.3 1.3 1.6 .6M52.1 101.5l.8 1.1v1.3l-.5 1.3-1.1 .5-1.3 .3-2.6-1.6-1.6-.2-.8 .2v.8l.5 1.3 1.3 1.4 .8 1 .3 1.3-.5 1.1-1.1 1.1h-1.3l-1.3-.3a2.98 2.98 0 0 0-4-.3l1 1.9 1.4 1M58.7 102.6a74.9 74.9 0 0 1 88.9-10.3 74.4 74.4 0 0 1 35.8 47.6 82 82 0 0 1 0 34.6l-2.7 8.2a74.5 74.5 0 0 1-48.9 46.3l-8.5 2.2-8.7 .8a73.4 73.4 0 0 1-61.7-26.5l-5.3-7.2-4.5-7.4a75.7 75.7 0 0 1 0-67.4l4.5-7.4 5.3-7.2zM60.3 106.8l6.1-5.6a73.2 73.2 0 0 1 31.5-14l2.6 .6 2.4 1 1.6 1.9 1.3 2.1 .6 2.9v36.5a8.5 8.5 0 0 1-4.5 6.9 18.9 18.9 0 0 0-9.8 9.8l-1.9 2.1-2.1 1.6-2.9 .5h-36.8l-2.4-.3-2.3-1.5-1.9-1.9-1.1-2.9-.5-2.9 2.4-8.2 3.2-8 3.9-7.6 4.8-6.6zM171.7 105.5l1.6-1.1 1.3-.2h.6l.2 .2v.8l-.5 1.3-1.1 1.4a2.65 2.65 0 0 0-.9 3 2.65 2.65 0 0 0 2.8 1.7l2.6-1.3h1.9l.2 .3v.8l-.7 1.3-2.2 2.1-.2 1.3a2.65 2.65 0 0 0 3.9 2.1l1.6-.5h1.9l.2 .5v.8l-1 1.1-2.4 1.8-.3 1.4v1.3l1.1 1 1.1 .6 2.9-.6h1.8l.3 .6v.8l-1.1 1-2.6 1.6-.6 1.3v1.4l.8 1 1.4 .5h1.3a3.4 3.4 0 0 1 3.7 .6l-.3 .8-1.3 1-1.3 .8-1.3 .6-.6 1-.2 1.3 .8 1.4 1 .8h2.9l1.4 .2 .5 .3 .2 .5-.5 .8-1 .8-3 1.1-.7 1-.3 1.3 .5 1.1 1.1 1.1a7.9 7.9 0 0 1 4.7 1v.5l-.2 .6-2.9 1.3-1.4 .3-1 .8a2.65 2.65 0 0 0 2.4 3.9l2.9 1.1 .2 .2v.6l-.5 .5-1.3 .8h-1.6a2.66 2.66 0 0 0-2.9 2.4 2.66 2.66 0 0 0 2.4 2.9l1.6 .5 1.5 1.1v.5l-.5 .5-1.6 .6h-2.9l-1 .8-.8 1.3 .2 1.3 .6 1.1 2.9 1.3 1 .8 .3 .8-.5 .5-1.6 .3h-2.9l-1.4 .5-.8 1.1v1.3l.8 1.3 2.4 1.6 1.3 1.3v.5l-.7 .6h-1.6l-2.9-.6-1.1 .6-1.1 1v1.3l.3 1.4 2.4 1.8 1.3 1.3-.3 .6-.8 .5-2.9-.5-1.3-.6-1.3 .6-1.1 .8-.2 1.3 .2 1.3 2.4 2.1 .8 1.4v.7l-.8 .3-1.6-.3-2.6-1a2.66 2.66 0 0 0-2.7 1.7 2.66 2.66 0 0 0 .8 3.1l1.1 1.3 .8 1.6-.3 .5-.8 .3-1.6-.6-2.3-1.3h-1.4a2.68 2.68 0 0 0-1 4.5l1 1.3 .3 1.3 .3 .6-.3 .2-.8 .3-1.6-.5-1.3-.8a2.61 2.61 0 0 0-3-.6 2.61 2.61 0 0 0-1.5 2.7l.8 1.3a3.2 3.2 0 0 1 .8 3.7h-.8l-1.3-.8-2.4-1.8-1.3-.3-1.1 .5-1.1 1.1v1.3l.3 1.3 .8 1.6 .3 1.9-.6 .3h-.8l-1.3-.8-1.8-2.2a2.64 2.64 0 0 0-3.2 .4 2.64 2.64 0 0 0-.5 3.1l.5 1.6v1.8l-.3 .6-.8-.3-1.3-.8-1-1.3a2.59 2.59 0 0 0-4.5-.6l-.3 1.4v1.3l.5 1.6-.2 1.8-.6 .3-.8-.3-1-1-.8-1.4a2.64 2.64 0 0 0-3.3-1.5 2.64 2.64 0 0 0-1.7 3.1l.2 1.9-.2 1.3-.3 .5a2.78 2.78 0 0 1-2.7-2.6l-.7-1.3-1.1-.8h-1.3l-1.4 .5-.5 1.3-.2 1.3v1.6l-.3 1.4-.3 .5h-.5l-.5-.3-1.1-1.3-1.1-2.6-.7-.8-1.6-.3-1.1 .5-.8 1.1-.2 1.3M32 137.8l1.3 .8 .8 1v1.3l-.5 1.4-1.3 .5-1.3 .3h-1.6l-1.4 .2-.5 .8v.5l.3 .3 1.3 .8 1.6 .5M30.4 146.2l1.3 .6a2.36 2.36 0 0 1 1.1 2.2 2.36 2.36 0 0 1-1.6 2l-2.6 .5-1.6 .5-.5 .8 .5 .8 1.3 .6 1.6 .2 1.3 .6 .8 .8 .5 1.3-.5 1.3-.8 1.1-1.3 .2-2.9 1.1-.5 .8 .5 .8 1.3 .5h1.9a2.88 2.88 0 0 1 2.6 3.7l-1.1 1.1-2.6 1-1.3 .8-.3 .8 .5 .5 1.4 .6h1.8M34.4 156.8v.5M34.4 157.9l.3 .5"/>
<path d="M34.7 158.9v.3l.2 .3M34.7 155.8l-.3 .5M34.9 154.7l-.2 .3v.2M35.2 160l.5 .2M35.5 153.9l-.3 .5M36.2 153.1l-.2 .5M37.3 152.6l-.5 .2M37.8 152.3h.6M38.9 152.3h.5M40 152.3h.5M41 152.6l.5 .2M42.1 153.1h.2v.3"/>
<path d="M42.9 153.6l.2 .6M43.4 154.4l.3 .6M43.7 159.5l-.6 .2M43.9 155.5v.5M43.9 158.4l-.2 .5M44.2 156.5v.6M44.2 157.3l-.3 .6M107.7 154.2a4.1 4.1 0 0 1 6.6 2.9 4 4 0 0 1-4.8 4 4 4 0 0 1-2.9-5.6zM31 171.4h1.5a2.71 2.71 0 0 1 .8 4.5l-2.6 1.3-1.1 .8-.2 .8 .2 .5a10.3 10.3 0 0 0 4.8 0l1.1 .8 .7 1.1v1.3l-.5 1.3-1 .5-1.4 1.1-1 1-.3 .8 .8 .6h1.3l1.6-.3a2.61 2.61 0 0 1 3.5 1.3 2.61 2.61 0 0 1-1.4 3.5l-1.3 .8-.8 1.3v.8l.5 .5 1.6-.3 1.6-.5M36 160.8l.2 .2h.3M36.8 161.3l.5 .3M37.8 161.8l.3 .3h.3"/>
<path d="M38.9 162.1h.5M40 162.1h.5M41.5 161.6l-.5 .2M42.3 161l-.2 .3M42.9 160.2l-.3 .3M43.7 162.9l2.3-1.3 2.4-.3h36.8l2.9 .5 2.1 1.4 1.9 2.1 1.6 3.2 2.3 2.6 2.7 2.4 3.2 1.6 1.8 1.3 1.3 1.6 .8 2.1 .6 2.1v36.5l-.6 2.7-1.3 2.3-1.6 1.9-2.4 1.1-2.6 .5a76.7 76.7 0 0 1-37.6-19.6 72.7 72.7 0 0 1-20.1-37l.5-2.9 1.1-2.7zM115.4 178l1.5-1.6 1.9-1.3 3.2-1.6 2.6-2.4 2.1-2.6 1.9-3.2 1.6-2.1 2.4-1.4 2.6-.5h36.8l2.6 .3a9.7 9.7 0 0 1 5.6 9l-2.1 8.4-3.2 8-4.2 7.4-4.8 6.9-5.6 6.3a75.1 75.1 0 0 1-29.1 17.2l-8.4 2.4-2.7-.5-2.4-1.1-1.8-1.9-1.1-2.3-.5-2.7v-36.5l.3-2.1zM39.4 195.2l1.3-.6 1.1 .6 1.1 .8 .2 1.3-.2 1.3-2.2 2.1-.7 1.4v.7l.2 .3a12 12 0 0 0 4.8-1.3 2.66 2.66 0 0 1 2.7 1.7 2.66 2.66 0 0 1-.9 3.1l-1 1-.8 1.6 .2 .8 .3 .3h.5l4-1.9h1.3l1.1 .8 .8 1.1-.3 1.5-.5 1.1-1.1 1.3-.5 1.3 .3 .8 .2 .3h.6l1.3-.5 1.3-1.1M54.5 215.3l1.1-.8 1.3-.3 1.3 .8 .8 1.1v1.3l-.5 1.3-.8 1.3-.6 1.6 .3 .6 .5 .2h.6l1.3-.8 1.1-1a2.65 2.65 0 0 1 3-.9 2.65 2.65 0 0 1 1.7 2.7l-1 2.7-.3 1.6 .3 .8 .5 .2 .5-.2 1.1-.8 1-1.4M67.7 225.6l1.1-1.1 1.3-.2 1.3 .2 .8 1.1 .6 1.1-.6 1.3-.5 3.2 .5 .8h.6a10.1 10.1 0 0 0 3.1-3.5 2.63 2.63 0 0 1 3.2 .1 2.63 2.63 0 0 1 .8 3.1l-.3 1.6v1.6l.6 .5h.5l1.3-1.1 .8-1.6 .8-1 1.3-.5h1.4l1 .8 .5 1v2.9l.3 1.6 .5 .5h.6a11 11 0 0 0 2.3-3.9 2.71 2.71 0 0 1 4.5 .8v2.9l.6 1.6 .5 .5h.5l1.1-1.6 1-2.6 1.1-1.1a2.89 2.89 0 0 1 3.7 2.9l.8 2.9 .5 .5a3.3 3.3 0 0 0 1.9-3.4l.2-1.3 1.1-.8 1.3-.5 1.4 .5 .7 .8 .6 1.3 .2 1.6 .8 1.3 .6 .5 .8-.5 .5-1.3 .3-1.9"/>
</g>
<path d="M26.2 250.7l9-1h150l9 1v5.1l-9 .8h-150l-9-.8z" fill-rule="evenodd" fill="#c0c0c0" stroke="#000" stroke-width=".26"/>
<g fill="none" stroke="#000" stroke-width=".26">
<path d="M26.2 250.7h168v5.1h-168zM26.2 251v4.2M28 250.5v5.3M31.2 250.2v6.1M34.7 249.7v6.9M39.2 249.7v6.9M44.4 249.7v6.9M50.5 249.7v6.9M56.6 249.7v6.9M64 249.7v6.9M71.7 249.7v6.9M79.9 249.7v6.9"/>
<path d="M88.4 249.7v6.9M97.1 249.7v6.9M106.1 249.7v6.9"/>
</g>
<path d="M70.1 256.6h8.5zM70.1 249.7h8.5zM72.8 256.6v7.1z" fill-rule="evenodd" fill="#c0c0c0"/>
<path d="M70.1 256.6h8.5h-8.5M70.1 249.7h8.5h-8.5M72.8 256.6v7.1v-7.1M72.8 245.4v2.2M72.8 258.7v2.1" fill="none" stroke="#000" stroke-width=".26"/>
<path d="M72.8 256.6l.8 2.1h-1.4zM72.2 247.6h1.4l-.8 2.1z" fill="#000"/>
<path d="M70.6 260.5h4.3v6.4h-4.3z" fill-rule="evenodd" fill="#fff"/>
<g fill="none" stroke="#000" stroke-width=".26">
<path d="M114.6 249.7v6.9M123.6 249.7v6.9M132.3 249.7v6.9M140.8 249.7v6.9M149 249.7v6.9M156.6 249.7v6.9M163.8 249.7v6.9M170.1 249.7v6.9M176.2 249.7v6.9M181.2 249.7v6.9M185.7 249.7v6.9M189.4 250.2v6.1"/>
<path d="M192.4 250.5v5.3M194.2 251v4.2"/>
</g>
<path d="M196.6 255.2h5.5zM196.6 250.2h5.5zM199.2 255.2v6.9z" fill-rule="evenodd" fill="#c0c0c0"/>
<path d="M199.2 255.2v6.9v-6.9M199.2 246v2.1M199.2 257.1v2.4M202.1 255.2h-5.5h5.5M202.1 250.2h-5.5h5.5" fill="none" stroke="#000" stroke-width=".26"/>
<path d="M198.4 248.1h1.6l-.8 2.1zM199.2 255.2l.8 2.2h-1.6z" fill="#000"/>
<path d="M197.4 258.9h3.9v6.4h-3.9z" fill-rule="evenodd" fill="#fff"/>
<path d="M18 273l.8-.6h1l.8 .6 .6 1-.6 1.1-.8 .5h-1l-.8-.5-.5-1.1z" fill="none" stroke="#000" stroke-width=".53"/>
<g font-size="4.2">
<text x="20.9" y="8.9">8</text>
<text x="44.7" y="8.9">7</text>
<text x="68.5" y="8.9">6</text>
<text x="92.3" y="8.9">5</text>
<text x="115.9" y="8.9">4</text>
<text x="139.7" y="8.9">3</text>
<text x="163.5" y="8.9">2</text>
<text x="187.3" y="8.9">1</text>
<text x="6.3" y="30.9">H</text>
<text x="201.3" y="30.9">H</text>
<text x="61.9" y="51">x 8 Gear</text>
<text x="59" y="56">1 x Sheoak</text>
<text x="6.1" y="65.5">G</text>
<text x="201.3" y="65.5">G</text>
<text x="6.3" y="100.2">F</text>
<text x="201.6" y="100.2">F</text>
<text x="6.3" y="134.8">E</text>
<text x="201.3" y="134.8">E</text>
<text x="42.1" y="138.3">Recess a hole at T junction</text>
<text x="45.8" y="143.3">for extra static balance</text>
<text x="60.6" y="148.6">weight</text>
<text x="6.1" y="169.5">D</text>
<text x="201.3" y="169.5">D</text>
<text x="48.9" y="183.3">Static balance with drive shaft.</text>
<text x="51.1" y="188.3">Grind inside edge to reduce</text>
<text x="70.1" y="193.6">weight.</text>
<text x="6.1" y="204.2">C</text>
<text x="201.3" y="204.2">C</text>
<text x="6.3" y="238.6">B</text>
<text x="201.3" y="238.6">B</text>
<text x="102.1" y="263.4">x 60 Gear</text>
<text x="100.3" y="268.5">1 x Sheoak</text>
<text x="6.3" y="273.2">A</text>
<text x="18.3" y="274.8">c</text>
<text x="201.3" y="273.2">A</text>
<text x="20.9" y="291.2">8</text>
<text x="44.7" y="291.2">7</text>
<text x="68.5" y="291.2">6</text>
<text x="92.3" y="291.2">5</text>
<text x="115.9" y="291.2">4</text>
<text x="139.7" y="291.2">3</text>
<text x="163.5" y="291.2">2</text>
<text x="187.3" y="291.2">1</text>
</g>
<g font-size="2.9">
<text x="119.3" y="28.8">1.50mm</text>
<text x="120.4" y="71.1">9.00</text>
<text x="51.9" y="239.6">168.00</text>
<text x="154" y="243.6">150.00</text>
<text x="198.4" y="259.5" transform="rotate(90 198.4 259.5)">5.00</text>
<text x="22" y="266.9">CLOCKWORK ART</text>
<text x="73.8" y="266.3" transform="rotate(-90 73.8 266.3)">7.00</text>
<text x="16.9" y="270.8">Wooden Grandfather Clock</text>
<text x="20.4" y="274.8">Nick Andronis 1999-2001</text>
<text x="32.3" y="280.6">NICK ANDRONIS</text>
<text x="65.1" y="280.4">mm</text>
<text x="80.7" y="280.4">05-05-1</text>
<text x="113.5" y="280.4">60 x 8 Drive, Gear Profile</text>
<text x="164.3" y="280.4">1</text>
<text x="31.7" y="285.7">September 2001</text>
<text x="82" y="285.7">1:1</text>
<text x="104.2" y="285.7">Parts = 2</text>
<text x="149" y="285.7">1 OF 1</text>
</g>
<g font-size="2.1">
<text x="64.8" y="275.1">SIZE</text>
<text x="80.7" y="275.1">FSCM NO</text>
<text x="125.1" y="275.1">DWG NO</text>
<text x="163" y="275.1">REV</text>
<text x="11.1" y="280.4">DRAWN</text>
<text x="11.1" y="285.4">ISSUED</text>
<text x="62.7" y="285.4">SCALE</text>
<text x="125.7" y="285.4">SHEET</text>
</g>
</svg>
